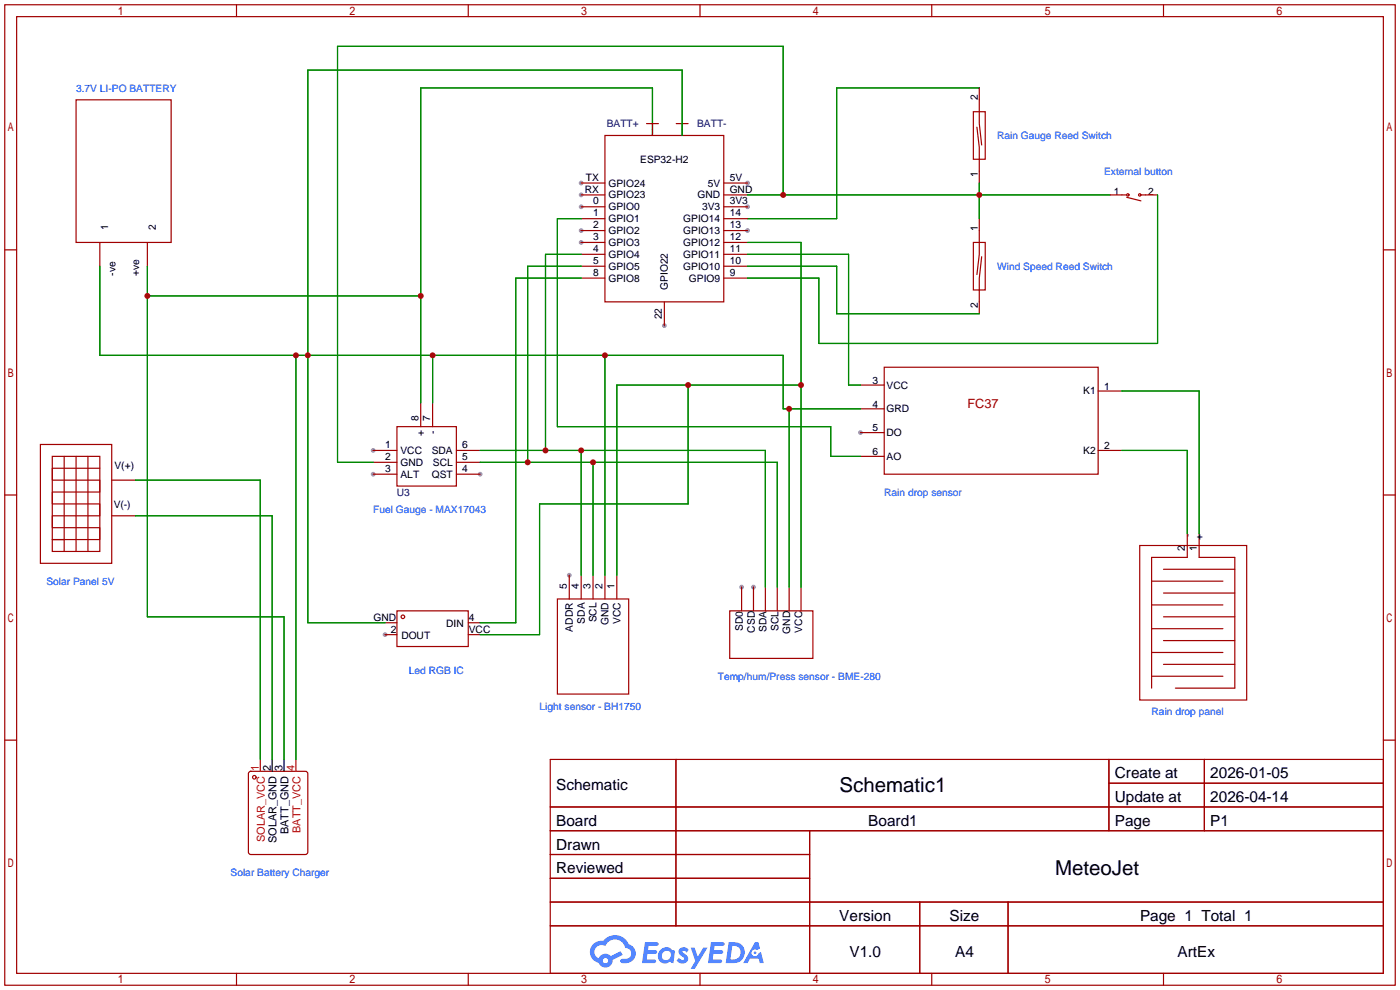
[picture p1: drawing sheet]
<svg xmlns="http://www.w3.org/2000/svg" width="299mm" height="212mm" viewBox="0 0 299 212" stroke-linecap="round" stroke-linejoin="round" font-family="sans-serif">
<g fill="#999">
<circle cx="79.8" cy="96.3" r=".51"/>
<circle cx="79.8" cy="101.3" r=".51"/>
<circle cx="102.6" cy="101.3" r=".51"/>
<circle cx="121.7" cy="122.9" r=".51"/>
<circle cx="161" cy="125.5" r=".51"/>
<circle cx="158.5" cy="125.5" r=".51"/>
<circle cx="183.9" cy="92.5" r=".51"/>
<circle cx="159.8" cy="39.1" r=".51"/>
<circle cx="159.8" cy="44.2" r=".51"/>
<circle cx="159.8" cy="49.3" r=".51"/>
<circle cx="124.2" cy="51.8" r=".51"/>
<circle cx="124.2" cy="49.3" r=".51"/>
<circle cx="124.2" cy="44.2" r=".51"/>
<circle cx="124.2" cy="41.7" r=".51"/>
<circle cx="124.2" cy="39.1" r=".51"/>
<circle cx="142" cy="69.6" r=".51"/>
<circle cx="82.3" cy="135.6" r=".51"/>
</g>
<g fill="none" stroke="#a10000" stroke-width=".25">
<path d="M1 1h297.2v209.6h-297.2zM3.6 3.6h292.1v204.4h-292.1zM50.5 1v2.6M100.1 1v2.6M149.6 1v2.6M199.1 1v2.6M248.7 1v2.6M1 53.4h2.6M295.7 53.4h2.5M1 105.8h2.6M295.7 105.8h2.5M1 158.2h2.6"/>
<path d="M295.7 158.2h2.5M117.6 162.3h178.1v45.7h-178.1zM117.6 172.5h178.1M117.6 177.5h178.1M144.5 162.3v35.6M173 177.5v30.5M237 162.3v15.2M237 167.4h58.7M257.4 162.3v15.2M117.6 182.6h55.4M117.6 192.8h178.1M117.6 187.7h55.4"/>
<path d="M117.6 197.9h178.1M196.6 192.8v15.2M215.4 192.8v15.2M50.5 208v2.6M100.1 208v2.6M149.6 208v2.6M199.1 208v2.6M248.7 208v2.6"/>
</g>
<g fill="#5487ff">
<path d="M145.3 202.7a1.3 1.3 0 0 1 1.9 .3l-.4 .6a.54 .54 0 0 0-.9-.2l.1 .2a1.34 1.34 0 0 1 .9 1.8 1.47 1.47 0 0 1-2.3-.1l.5-.6 .8 .5a.31 .31 0 0 0 .4-.3 .31 .31 0 0 0-.3-.4 1.12 1.12 0 0 1-.7-1.8z"/>
<path d="M147.6 202.5h.9l.6 2 1.2-2h.9l-2.7 4.6h-.9l1-1.7z"/>
<path d="M137.8 201.4h1.7a1.31 1.31 0 0 1 1.2 .2 .4 .4 0 0 1-.3 .5l-1.8 .1-.1 .9h1.6a.4 .4 0 0 1 .4 .4 .4 .4 0 0 1-.5 .4h-1.6l-.2 1.2h1.4a.46 .46 0 0 1 .5 0 .46 .46 0 0 1 .1 .5l-.4 .2h-2.6z"/>
<path d="M151.9 201.4h1.7a1.32 1.32 0 0 1 1.2 .2 .39 .39 0 0 1-.3 .5l-1.8 .1-.1 .9h1.6a.4 .4 0 0 1 .4 .4 .4 .4 0 0 1-.4 .4h-1.7l-.2 1.2h1.4a.46 .46 0 0 1 .5 0 .46 .46 0 0 1 .1 .5l-.4 .2h-2.6z"/>
<path d="M161.3 201.4h.8l.3 1.3-.6 .4a.75 .75 0 0 0-1.1 .3 .75 .75 0 0 0 .5 1 .75 .75 0 0 0 .9-.7l.5-.2 .6 2.3h-.8l-.3-.9h-1.8l-.5 .9h-1z"/>
<path d="M155.7 201.4l-.6 4.4h1.5a2.27 2.27 0 0 0 2.6-2.2 2.27 2.27 0 0 0-2.7-2.2zM156.5 202.1a1.5 1.5 0 0 1 1.8 1.6 1.5 1.5 0 0 1-1.9 1.4h-.3z"/>
<path d="M141.2 203a1.6 1.6 0 0 0-.3 2.3 1.6 1.6 0 0 0 2.3 .2l.7 .3 .3-2.4-.1-.3-.5-.1a1.58 1.58 0 0 0-2.4 0zM141.8 203.5a.98 .98 0 0 1 1.6 .4 .98 .98 0 0 1-1.1 1.3 .94 .94 0 0 1-.9-.7 .94 .94 0 0 1 .4-1z"/>
<path d="M126.8 201.8a2.37 2.37 0 0 0 1.1 4 1.54 1.54 0 0 0 1.8 1 1.54 1.54 0 0 0 1.2-1.6l2.2-1.1-.5-.8-2 1a1.57 1.57 0 0 0-2.7 .5 1.5 1.5 0 0 1-.7-2.1 1.5 1.5 0 0 1 2.2-.5 2.23 2.23 0 0 1 2.3-1.4 2.23 2.23 0 0 1 2 1.8 1.16 1.16 0 0 1 1.2 1.1 1.16 1.16 0 0 1-1.1 1.2h-.7a.47 .47 0 0 0-.5 .4 .47 .47 0 0 0 .4 .5 2.17 2.17 0 0 0 2.5-.9 2.17 2.17 0 0 0-.3-2.7l-.8-.4a3.2 3.2 0 0 0-5.5-.7l-1.1 .1zM128.8 205.3a.6 .6 0 0 1 1.2 0 .6 .6 0 0 1-1.2 0z"/>
<circle cx="161.4" cy="203.6" r=".28"/>
</g>
<g fill="none" stroke="#a10000" stroke-width=".25">
<path d="M209.3 18.8v7.6l.5 4.6M16.3 21.3h20.3v30.5h-20.3zM124.2 39.1h5.1M129.3 29h25.4v35.5h-25.4zM138.2 26.4h2.5M139.4 26.4v2.6M144.5 26.4h2.6M145.8 26.4v2.6M154.7 39.1h5.1M208 23.9h2.6v10.1h-2.6zM208.8 27.2l.5 4.3v7.6M21.3 51.8v5.1"/>
<path d="M31.5 51.8v5.1M124.2 41.7h5.1M124.2 44.2h5.1M124.2 46.7h5.1M124.2 49.3h5.1M124.2 51.8h5.1M124.2 54.4h5.1M124.2 56.9h5.1M124.2 59.4h5.1M154.7 41.7h5.1M154.7 44.2h5.1M154.7 46.7h5.1"/>
<path d="M154.7 49.3h5.1M154.7 51.8h5.1M154.7 54.4h5.1M154.7 56.9h5.1M154.7 59.4h5.1M208 51.8h2.6v10.2h-2.6zM209.3 46.7v7.7l-.5 4.3M209.8 54.9l-.5 4.5v7.7M237.2 41.7h3.6M240.8 42.2l3 .7M243.8 41.7h3.6M142 64.5v5.1"/>
<path d="M189 78.5h45.7v22.8h-45.7zM8.6 95h15.3v25.4h-15.3zM11.2 97.5h10.1v20.4h-10.1zM13.7 97.5v20.4M16.3 97.5v20.4M18.8 97.5v20.4M79.8 96.3h5M79.8 98.8h5M84.8 91.2h12.7v12.7h-12.7zM89.9 86.1v5.1M92.5 86.1v5.1M97.5 96.3h5.1"/>
<path d="M97.5 98.8h5.1M183.9 82.3h5.1M183.9 87.4h5.1M183.9 92.5h5.1M183.9 97.5h5.1M234.7 96.3h5.1M234.7 83.6h5.1M21.3 100.1h-10.1v2.5h10.1v2.6h-10.1v2.5h10.1v2.5h-10.1v2.6h10.1v2.5h-10.1h2.5M23.9 102.6h5.1M23.9 110.2h5.1M79.8 101.3h5M97.5 101.3h5.1"/>
<path d="M243.6 116.6h22.8v33h-22.8zM253.7 114v5.1h-7.6v28M256.3 114v5.1h7.6v28h-12.7M82.3 133.1h2.5M82.3 135.6h2.5M84.8 130.6h15.3v7.6h-15.3zM100.1 133.1h2.5M100.1 135.6h2.5M119.1 128h15.3v20.3h-15.3zM121.7 122.9v5.1M124.2 122.9v5.1M126.7 122.9v5.1"/>
<path d="M129.3 122.9v5.1M131.8 122.9v5.1M156 130.6h17.7v10.1h-17.7zM158.5 125.5v5.1M161 125.5v5.1M163.6 125.5v5.1M166.1 125.5v5.1M168.7 125.5v5.1M171.2 125.5v5.1M246.1 139.4h15.3M246.1 134.4h15.3M246.1 129.3h15.3"/>
<path d="M246.1 124.2h15.3M248.7 136.9h15.2M248.7 131.8h15.2M248.7 126.7h15.2M248.7 121.7h15.2M246.1 144.5h15.3M248.7 142h15.2M53.2 165.1l.4-.3h11.7l.4 .3 .1 17-.3 .5h-11.9l-.4-.2z"/>
<circle cx="241" cy="41.7" r=".25"/>
<circle cx="243.6" cy="41.7" r=".25"/>
<circle cx="86.1" cy="131.8" r=".38"/>
<circle cx="54.4" cy="166.1" r=".38"/>
</g>
<path d="M55.6 162.3v2.5M63.2 162.3v2.5" fill="none" stroke="#f00" stroke-width=".25"/>
<path d="M58.2 162.3v2.5M60.7 162.3v2.5" fill="none" stroke="#000" stroke-width=".25"/>
<g fill="none" stroke="#008700" stroke-width=".25">
<path d="M209.3 18.8h-30.5v27.9h-19M139.4 29v-10.2h-49.5v67.3M145.8 29v-14h-80v118.1h16.5M209.3 39.1v7.6M21.3 56.9v19h146.1v11.5h16.5M31.5 56.9v74.9h29.2v30.5M124.2 46.7h-5.1v44.5h58.4v6.3h6.4M124.2 56.9h-11.4v41.9M124.2 59.4h-14v73.7h-7.6M124.2 54.4h-7.6v41.9M159.8 56.9h19v10.2h30.5M159.8 41.7h77.4"/>
<path d="M159.8 54.4h21.6v27.9h2.5M159.8 51.8h11.4v73.7M167.4 41.7v-31.8h-95.3v88.9h7.7M247.4 41.7v31.7h-72.4v-14h-15.2M31.5 63.2h58.4M63.2 75.9v86.4M92.5 75.9v10.2M129.3 75.9v47M102.6 98.8h63.5v26.7M102.6 96.3h61v29.2M124.2 96.3v26.6M126.7 98.8v24.1"/>
<path d="M147.1 82.3v25.4h-31.8v27.9h-12.7M168.7 87.4v38.1M171.2 82.3h-39.4v40.6M239.8 83.6h16.5v30.4M239.8 96.3h13.9v17.7M29 110.2h29.2v52.1M29 102.6h26.6v59.7"/>
</g>
<g fill="#c00">
<circle cx="31.5" cy="63.2" r=".63"/>
<circle cx="89.9" cy="63.2" r=".63"/>
<circle cx="209.3" cy="41.7" r=".63"/>
<circle cx="167.4" cy="41.7" r=".63"/>
<circle cx="112.8" cy="98.8" r=".63"/>
<circle cx="126.7" cy="98.8" r=".63"/>
<circle cx="124.2" cy="96.3" r=".63"/>
<circle cx="116.6" cy="96.3" r=".63"/>
<circle cx="63.2" cy="75.9" r=".63"/>
<circle cx="65.8" cy="75.9" r=".63"/>
<circle cx="92.5" cy="75.9" r=".63"/>
<circle cx="129.3" cy="75.9" r=".63"/>
<circle cx="168.7" cy="87.4" r=".63"/>
<circle cx="171.2" cy="82.3" r=".63"/>
<circle cx="147.1" cy="82.3" r=".63"/>
</g>
<g font-size="4.4">
<text x="179.4" y="169.2">Schematic1</text>
<text x="225.5" y="187">MeteoJet</text>
</g>
<g font-size="3.3">
<text x="238.3" y="166.4">Create at</text>
<text x="258.7" y="166.4">2026-01-05</text>
<text x="118.9" y="168.9">Schematic</text>
<text x="238.3" y="171.4">Update at</text>
<text x="258.7" y="171.4">2026-04-14</text>
<text x="118.9" y="176.5">Board</text>
<text x="185.6" y="176.5">Board1</text>
<text x="238.3" y="176.5">Page</text>
<text x="258.7" y="176.5">P1</text>
<text x="118.9" y="181.6">Drawn</text>
<text x="118.9" y="186.7">Reviewed</text>
<text x="179.4" y="196.8">Version</text>
<text x="202.9" y="196.8">Size</text>
<text x="243.7" y="196.8">Page 1 Total 1</text>
<text x="181.6" y="204.5">V1.0</text>
<text x="204.1" y="204.5">A4</text>
<text x="251.7" y="204.5">ArtEx</text>
</g>
<text font-size="2.7" fill="#a00000" x="206.8" y="87.2">FC37</text>
<g font-size="2.3" fill="#f00">
<text x="55.3" y="164.7" transform="rotate(-90 55.3 164.7)">1</text>
<text x="62.9" y="164.7" transform="rotate(-90 62.9 164.7)">4</text>
<text x="56.6" y="180" transform="rotate(-90 56.6 180)">SOLAR_VCC</text>
<text x="64.2" y="178" transform="rotate(-90 64.2 178)">BATT_VCC</text>
</g>
<g font-size="2.3">
<text x="57.9" y="164.7" transform="rotate(-90 57.9 164.7)">2</text>
<text x="60.4" y="164.7" transform="rotate(-90 60.4 164.7)">3</text>
<text x="61.7" y="178.3" transform="rotate(-90 61.7 178.3)">BATT_GND</text>
<text x="59.1" y="180.2" transform="rotate(-90 59.1 180.2)">SOLAR_GND</text>
</g>
<g font-size="2.2" fill="#00f">
<text x="16.3" y="19.6">3.7V LI-PO BATTERY</text>
<text x="213.1" y="29.7">Rain Gauge Reed Switch</text>
<text x="236" y="37.3">External button</text>
<text x="213.1" y="57.7">Wind Speed Reed Switch</text>
<text x="189" y="105.9">Rain drop sensor</text>
<text x="79.8" y="109.7">Fuel Gauge - MAX17043</text>
<text x="9.9" y="125">Solar Panel 5V</text>
<text x="87.4" y="144">Led RGB IC</text>
<text x="153.4" y="145.3">Temp/hum/Press sensor - BME-280</text>
<text x="115.3" y="151.6">Light sensor - BH1750</text>
<text x="246.1" y="152.9">Rain drop panel</text>
<text x="49.3" y="187.2">Solar Battery Charger</text>
</g>
<g font-size="2.2">
<text x="209" y="21.3" transform="rotate(-90 209 21.3)">2</text>
<text x="136.8" y="34.8">ESP32-H2</text>
<text x="125" y="41.1">RX</text>
<text x="125.2" y="38.6">TX</text>
<text x="130" y="39.9">GPIO24</text>
<text x="151.3" y="39.9">5V</text>
<text x="156" y="38.6">5V</text>
<text x="156" y="41.1">GND</text>
<text x="209" y="37.8" transform="rotate(-90 209 37.8)">1</text>
<text x="238.1" y="41.6">1</text>
<text x="245.4" y="41.6">2</text>
<text x="126.8" y="46.2">1</text>
<text x="126.8" y="43.7">0</text>
<text x="130" y="47.5">GPIO1</text>
<text x="130" y="45">GPIO0</text>
<text x="130" y="42.4">GPIO23</text>
<text x="146" y="47.5">GPIO14</text>
<text x="149.1" y="42.4">GND</text>
<text x="150" y="45">3V3</text>
<text x="156" y="43.7">3V3</text>
<text x="156" y="46.2">14</text>
<text x="23.1" y="49.2" transform="rotate(-90 23.1 49.2)">1</text>
<text x="33.3" y="49.2" transform="rotate(-90 33.3 49.2)">2</text>
<text x="126.8" y="53.8">4</text>
<text x="126.8" y="51.3">3</text>
<text x="126.8" y="48.8">2</text>
<text x="130" y="52.6">GPIO3</text>
<text x="130" y="50">GPIO2</text>
<text x="146" y="50">GPIO13</text>
<text x="146" y="52.6">GPIO12</text>
<text x="156" y="48.8">13</text>
<text x="156" y="51.3">12</text>
<text x="156" y="53.8">11</text>
<text x="209" y="49.3" transform="rotate(-90 209 49.3)">1</text>
<text x="24.7" y="58.9" transform="rotate(-90 24.7 58.9)">-ve</text>
<text x="29.7" y="58.9" transform="rotate(-90 29.7 58.9)">+ve</text>
<text x="126.8" y="58.9">8</text>
<text x="126.8" y="56.4">5</text>
<text x="130" y="57.7">GPIO5</text>
<text x="130" y="55.1">GPIO4</text>
<text x="146" y="55.1">GPIO11</text>
<text x="146" y="57.7">GPIO10</text>
<text x="156" y="56.4">10</text>
<text x="156" y="58.9">9</text>
<text x="130" y="60.2">GPIO8</text>
<text x="142.7" y="62" transform="rotate(-90 142.7 62)">GPIO22</text>
<text x="147.2" y="60.2">GPIO9</text>
<text x="209" y="65.7" transform="rotate(-90 209 65.7)">2</text>
<text x="141.5" y="68.2" transform="rotate(-90 141.5 68.2)">22</text>
<text x="186.5" y="82">3</text>
<text x="189.5" y="83">VCC</text>
<text x="236" y="83.3">1</text>
<text x="89.4" y="89.9" transform="rotate(-90 89.4 89.9)">8</text>
<text x="91.9" y="89.9" transform="rotate(-90 91.9 89.9)">7</text>
<text x="186.5" y="87.1">4</text>
<text x="189.5" y="88.1">GRD</text>
<text x="231.5" y="84.3">K1</text>
<text x="82.4" y="95.8">1</text>
<text x="90.7" y="93.2" transform="rotate(-90 90.7 93.2)">+</text>
<text x="93.2" y="92.7" transform="rotate(-90 93.2 92.7)">-</text>
<text x="98.8" y="95.8">6</text>
<text x="186.5" y="92.2">5</text>
<text x="189.5" y="93.2">DO</text>
<text x="236" y="96">2</text>
<text x="24.5" y="100.3">V(+)</text>
<text x="82.4" y="98.3">2</text>
<text x="82.4" y="100.8">3</text>
<text x="85.6" y="97">VCC</text>
<text x="85.6" y="99.6">GND</text>
<text x="92.3" y="97">SDA</text>
<text x="92.5" y="99.6">SCL</text>
<text x="98.8" y="100.8">4</text>
<text x="98.8" y="98.3">5</text>
<text x="186.5" y="97.3">6</text>
<text x="189.5" y="98.3">AO</text>
<text x="231.5" y="97">K2</text>
<text x="85.6" y="102.1">ALT</text>
<text x="92.3" y="102.1">QST</text>
<text x="24.3" y="108.6">V(-)</text>
<text x="253.2" y="117.9" transform="rotate(-90 253.2 117.9)">2</text>
<text x="254.5" y="114.8" transform="rotate(-90 254.5 114.8)">-</text>
<text x="255.8" y="117.9" transform="rotate(-90 255.8 117.9)">1</text>
<text x="257" y="115.3" transform="rotate(-90 257 115.3)">+</text>
<text x="121.2" y="126" transform="rotate(-90 121.2 126)">5</text>
<text x="123.7" y="126" transform="rotate(-90 123.7 126)">4</text>
<text x="126.2" y="126" transform="rotate(-90 126.2 126)">3</text>
<text x="128.8" y="126" transform="rotate(-90 128.8 126)">2</text>
<text x="131.3" y="126" transform="rotate(-90 131.3 126)">1</text>
<text x="79.9" y="132.8">GND</text>
<text x="83.5" y="135.4">2</text>
<text x="85.8" y="136.6">DOUT</text>
<text x="95.4" y="134.1">DIN</text>
<text x="100.2" y="135.4">VCC</text>
<text x="100.2" y="132.8">4</text>
<text x="122.4" y="135" transform="rotate(-90 122.4 135)">ADDR</text>
<text x="125" y="133.3" transform="rotate(-90 125 133.3)">SDA</text>
<text x="127.5" y="133" transform="rotate(-90 127.5 133)">SCL</text>
<text x="130" y="133.6" transform="rotate(-90 130 133.6)">GND</text>
<text x="132.6" y="133.4" transform="rotate(-90 132.6 133.4)">VCC</text>
<text x="158.7" y="134.8" transform="rotate(-90 158.7 134.8)">SD0</text>
<text x="161.3" y="135.2" transform="rotate(-90 161.3 135.2)">CSD</text>
<text x="163.8" y="135.1" transform="rotate(-90 163.8 135.1)">SDA</text>
<text x="166.4" y="134.8" transform="rotate(-90 166.4 134.8)">SCL</text>
<text x="168.9" y="135.4" transform="rotate(-90 168.9 135.4)">GND</text>
<text x="171.4" y="135.2" transform="rotate(-90 171.4 135.2)">VCC</text>
</g>
<g font-size="2.2" fill="#000080">
<text x="129.7" y="27.2">BATT+</text>
<text x="149" y="27.2">BATT-</text>
<text x="84.8" y="105.9">U3</text>
</g>
</svg>
